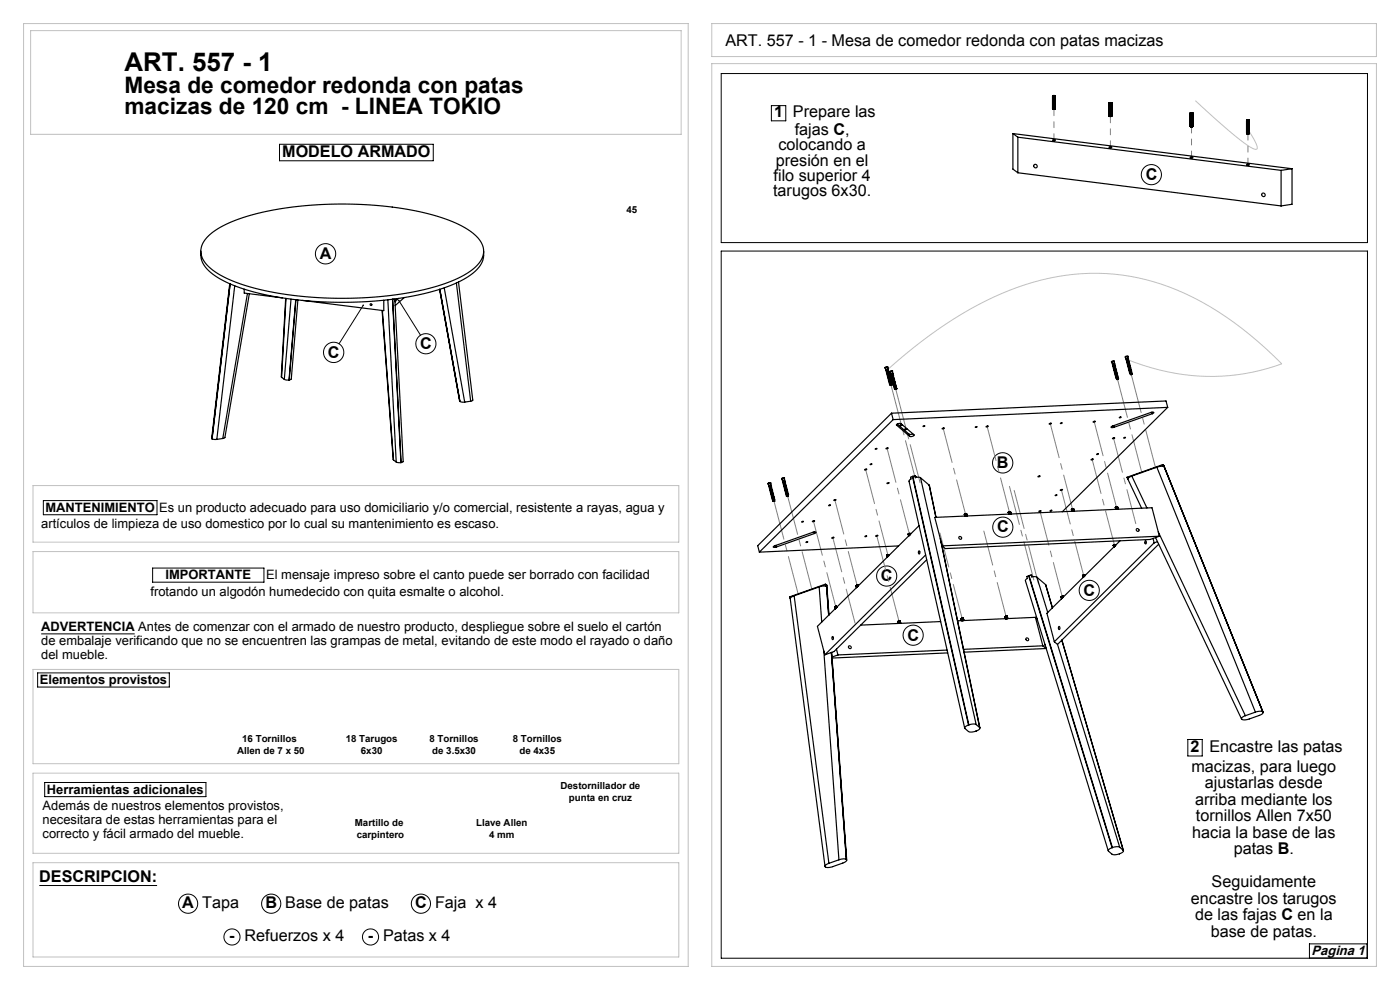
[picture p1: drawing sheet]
<svg xmlns="http://www.w3.org/2000/svg" width="297mm" height="210mm" viewBox="0 0 297 210" stroke-linecap="round" stroke-linejoin="round" font-family="sans-serif">
<g fill="none" stroke="#000" stroke-width=".21">
<path d="M153 15.6h137.1v35.9h-137.1zM59.3 30.6h32.6v3.5h-32.6zM163.6 22.4h3.1v3.2h-3.1zM153 53.3h137.1v150h-137.1zM77.1 64.8l-5.2 8.1M84.6 63.7l4.6 7.4M9.2 106.2h24.1v3h-24.1zM8.7 134.5h19.9M32.4 120.5h23.6v3h-23.6zM8 142.7h27.9v3h-27.9zM252 156.9h3v3.5h-3zM9.5 166h34.2v3h-34.2z"/>
<path d="M8.3 187.8h25M277.8 200.2h12.2v3h-12.2z"/>
<circle cx="244.3" cy="37" r="2.14"/>
<circle cx="69.1" cy="53.8" r="2.15"/>
<circle cx="70.8" cy="74.8" r="2.15"/>
<circle cx="90.4" cy="72.9" r="2.14"/>
<circle cx="212.7" cy="98.2" r="2.15"/>
<circle cx="212.7" cy="111.8" r="2.14"/>
<circle cx="188.1" cy="122.2" r="2.14"/>
<circle cx="193.7" cy="134.7" r="2.14"/>
<circle cx="231.1" cy="125.2" r="2.14"/>
<circle cx="39.9" cy="191.7" r="2.04"/>
<circle cx="49.2" cy="198.8" r="1.71"/>
<circle cx="57.5" cy="191.7" r="2.04"/>
<circle cx="78.6" cy="198.8" r="1.71"/>
<circle cx="89.3" cy="191.7" r="2.04"/>
</g>
<path d="M5 5h141v200h-141zM6.5 6.5h138v22h-138zM151 13.5h141v191.5h-141zM151 5h141v7h-141zM253.6 21.4a80.8 80.8 0 0 0 12.2 10.1l.3 .1a.45 .45 0 0 0 .6-.1 .45 .45 0 0 0-.1-.6l-.6-1.4-1.3-2M238.9 76.2a44.9 44.9 0 0 0 33 1 66.6 66.6 0 0 0-25.5-16.9 46.4 46.4 0 0 0-33.9 2 89.5 89.5 0 0 0-24.1 16M7 103h137v12h-137zM7 117h137v13h-137zM7 142h137v20h-137zM7 164h137v17h-137zM7 183h137v20h-137z" fill="none" stroke="#c0c0c0" stroke-width=".21"/>
<path d="M223.6 29.7v-6.6M235.6 31.3v-6.6M252.8 33.4v-6.6M264.7 28.3v6.6" fill="none" stroke="#808080" stroke-width=".21" stroke-dasharray="15.2 1.3 1.3 1.3" stroke-dashoffset="13.8"/>
<path d="M240 79.4l5.2 19.9M189 81.7l5.2 19.8M190 82.6l5.2 19.8M237.1 80.5l5.1 19.8M164.2 106.3l5.2 19.8M167.1 105.3l5.2 19.8M214.1 103.2l5.2 19.8M215.2 104l5.1 19.9" fill="none" stroke="#808080" stroke-width=".21" stroke-dasharray="15.2 1.3 1.3 1.3" stroke-dashoffset="6.9"/>
<g fill="none" stroke="#808080" stroke-width=".21" stroke-dasharray="15.2 1.3 1.3 1.3" stroke-dashoffset="7.8">
<path d="M188.4 117.7l-4.8-18.1M192.9 113.2l-4.7-18.1M204.8 109l-4.7-18.1M214.1 108.6l-4.7-18.1M227.5 108l-4.7-18.1M236.4 115.6l-4.7-18.1M236.8 107.6l-4.7-18.1M241 111.1l-4.8-18.1M177.3 128.7l-4.7-18.1M181.4 132.2l-4.7-18.1M181.8 124.2l-4.7-18.1M190.7 131.8l-4.7-18.1"/>
<path d="M204.1 131.2l-4.7-18.1M213.4 130.8l-4.7-18.2M225.3 126.5l-4.7-18.1M229.9 122l-4.7-18.1"/>
</g>
<path d="M76.9 64.6v.3h.3v-.2l-.1 .1 .1-.2zM84.5 63.6a.17 .17 0 0 0 .1 .3 .17 .17 0 0 0 .2-.2 .17 .17 0 0 0-.3-.1l.1 .1z" fill="#000"/>
<g fill="none" stroke="#000" stroke-width=".25">
<path d="M214.9 28.3l1 .8M214.9 28.3l59.2 7.5M214.9 28.3v7.6l1 .7M215.9 29.1l55.9 7M215.9 36.6l55.9 7.1M215.9 29.1v7.5M223.3 23.1h.1M223.3 29.7h.6l-.3 .1zM223.3 20.4h.1M223.3 20.4v2.7M223.3 20.3h.1M223.4 20.4h.1"/>
<path d="M223.4 20.3v2.9M223.4 23.2h.1M223.4 20.4v2.8M223.4 20.3h.4zM223.4 20.3h-.1M223.5 20.4v.1M223.5 23.2h.1M223.5 20.4l-.1 2.8M223.5 20.4l-.1 .1M223.5 23.2h-.1M223.5 20.5h.1M223.5 20.5v2.7"/>
<path d="M223.6 20.5h.1M223.6 23.2h.1M223.6 23.2h-.1M223.6 20.5v2.7M223.7 20.5h-.1M223.7 20.5v2.7M223.7 20.5h.1M223.7 23.2h.1M223.7 20.4v.1M223.7 20.4v2.8M223.8 20.4h-.1M223.8 23.2h-.1"/>
<path d="M223.8 23.2h.1M223.8 20.4v2.8M223.8 20.4h.1M223.8 23.2h-.4M223.8 20.3h.1M223.8 23.1v.1M223.8 20.3l.1 2.8M223.9 20.4h.1M223.9 23.1h-.1M223.9 20.3v.1M223.9 20.3h-.1M223.9 23.1h.1"/>
<path d="M235.3 21.9h.1M235.3 24.6h.1M235.3 31.2h.6l-.3 .2zM235.3 21.9v2.7M235.3 21.8h.1M235.3 21.8v.1M235.3 21.8v2.9M235.3 24.7h.1M235.3 21.8h.5zM235.4 24.7h.4M235.4 21.8h-.1M235.4 21.9h.1"/>
<path d="M235.4 21.9v.1M235.4 24.7h.1M235.4 21.9v2.8M235.4 22h.1M235.4 22l.1 2.7M235.5 22h.1M235.5 24.7h.1M235.5 22v2.7M235.6 24.7h.1M235.6 22h.1M235.6 22v2.7M235.7 22h-.1"/>
<path d="M235.7 24.7h-.1M235.7 22h.1M235.7 24.7h.1M235.7 22v2.7M235.7 21.9v.1M235.8 21.9h.1M235.8 24.7h.1M235.8 21.9v2.8M235.8 21.8h.1M235.8 21.8v.1M235.8 21.8v2.9M235.9 24.6h-.1"/>
<path d="M235.9 24.6h.1M252.5 24.1h.1M252.5 26.8h.1M252.5 33.4h.6zM252.5 24v.1M252.5 24v2.8M252.5 24h.1M252.5 26.8l.1 .1M252.5 24h.5zM252.6 24.1h.1M252.6 26.8h.1M252.6 24.1v2.7"/>
<path d="M252.6 26.8h-.1M252.6 24.1h-.1M252.6 26.9h.4M252.6 24h-.1M252.6 24.1l.1 2.8M252.7 24.1h.1M252.7 26.9h.1M252.7 24.1v2.8M252.7 24.1l.1 2.8M252.8 24.1h.1M252.8 26.9h.1M252.8 24.1v2.8"/>
<path d="M252.9 26.9h.1M252.9 24.1h-.1M252.9 24.1h.1M252.9 24.1v2.8M253 24.1h.1M253 26.8h.1M253 24.1v2.8M253 26.8v.1M253 24h.1M253 24v2.8M253 24v.1M253.1 24.1h-.1"/>
<path d="M253.1 26.8h-.1M253.1 24v2.8M253.1 24l-.1 .1M253.1 26.8h.1M264.4 25.5l.1 .1M264.4 28.3h.1M264.5 34.9l.5 .1zM264.5 25.6h.1M264.5 25.5h.1M264.5 25.5v2.8M264.5 28.3h.1M264.5 28.3v.1"/>
<path d="M264.5 25.6v2.8M264.5 28.4h.5M264.6 25.5h.4zM264.6 25.6h.1M264.6 28.4h.1M264.6 28.4h-.1M264.6 25.6v2.8M264.7 25.6h.1M264.7 28.4h.1M264.7 25.6v2.8M264.8 25.6h-.1M264.8 25.6v2.8"/>
<path d="M264.8 25.6h.1M264.8 28.4h.1M264.9 25.6h-.1M264.9 28.4h-.1M264.9 28.4h.1M264.9 25.6h.1M264.9 25.6v2.8M265 25.6h-.1M265 28.3l-.1 .1M265 25.6h.1M265 25.5h.1M265 28.3v.1"/>
<path d="M265 28.3h.1M265 25.6v2.7M265 25.5v2.8M271.8 36.1v7.6M274.1 35.8v7.5l-2.3 .4M274.1 35.8l-2.3 .3M42.6 53.3v.8a5.6 5.6 0 0 0 3 4.4 38.5 38.5 0 0 0 15.7 4.9 79.5 79.5 0 0 0 32.1-2.1 16.6 16.6 0 0 0 8.4-4.9l.7-1.5 .1-1.6M44 50.2a23.2 23.2 0 0 1 10.8-5 80.4 80.4 0 0 1 38.3 .8 17.2 17.2 0 0 1 8.6 4.9 4 4 0 0 1-.8 5.7 25.1 25.1 0 0 1-11.2 4.9 80.5 80.5 0 0 1-37.6-.9 17.2 17.2 0 0 1-8.6-4.9 3.9 3.9 0 0 1 .5-5.5zM97.3 59.8l3 25.1-.4 .2M48.7 60.2l-3.7 32.9M48.8 60.2l-3.8 32.9M49.8 60.6l-3.8 32.6"/>
<path d="M51.8 61.3v.9l8.1 1M52.5 62.3l-5.2 30.7M52.9 62.3l-5.2 30.5-.4 .2M60.6 63.3l-.9 16.7M60.7 63.3l-1 16.7M61.7 63.5l-1.4 17M62.7 63.6l-1.4 17M62.8 63.6l-1.4 17M63.2 63.6l-1.4 16.8-.4 .2M81.1 65.9l2.4 31.7M81.4 63.7v2.2l-17.3-2.2M82.3 63.6l1.8 34.4"/>
<path d="M83.3 63.5l1.7 34.6M83.3 63.5l1.8 34.6M83.4 63.5l.8 .1M83.8 63.5l1.7 34.4-.4 .2M83.9 63.6v.4zM84.2 63.3v.3M84.5 63.3l-.3 .3M85.8 63.1l-2 1.7M93.3 61.4l4.3 23.8M94.2 61.1l4.4 24.2M96.8 60l3.1 25.1M187.7 78h.1"/>
<path d="M187.8 78v.1M187.8 78.1h.1M187.8 78.1l.1 .3M187.9 78.6l.2 .1M187.9 78.6h.1M188 78.5l.3-.1 .1 .2M188 78.5l.1 .2M188 78.5l-.1 .1M188 78.5h.1M188.3 77.9l-.5 .2M188.3 77.9l.1 .4M188.4 77.9l-.3-.1-.4 .2"/>
<path d="M188.4 79.8v.1M188.4 77.9h-.1M188.4 78.6h.1a.28 .28 0 0 0-.3 0 .28 .28 0 0 0-.1 .4M188.4 78.3l-.1 .1M188.4 78.6l-.3 .2 .1 .2M188.4 78.6l.1 .3M188.4 78.3h.1M188.4 78.3h-.4v.2M188.5 78.9h.1a.29 .29 0 0 0-.3 0 .29 .29 0 0 0-.1 .4M188.5 78.9l-.3 .2v.2M188.5 78.9v.3M188.5 79.2h.2a.31 .31 0 0 0-.4 0 .31 .31 0 0 0-.1 .3l.1 .1"/>
<path d="M188.6 79.2l-.3 .2v.2M188.6 79.2v.3M188.6 79.5l-.2 .3M188.6 79.5l.1 .3M188.6 79.5h.1l-.5 .2 .2 .2M188.7 79.8h.1l-.5 .2 .2 .2M188.7 79.8l-.3 .2 .1 .2M188.7 79.8l.1 .3M188.8 78.9l.5-.1 .1 .4M188.8 78.9h.1M188.8 78.9l.1 .4M188.9 79.4l.2 .1"/>
<path d="M188.9 79.4h.1M189 79.3l.1 .3M189 79.3l-.1 .1M189 79.3h.1M189.3 78.8v-.1h-.3l-.3 .1 .1 .1M189.3 79.3h-.3M189.3 79.3l.1 .1M189.4 79.5l.1-.1a.28 .28 0 0 0-.3 .1 .28 .28 0 0 0-.1 .3M189.4 79.2l-.1 .1M189.4 79.5l-.3 .2 .1 .2M189.4 79.5l.1 .2M189.4 79.2h.1"/>
<path d="M189.4 79.2h-.4v.2M189.5 79.8l.1-.1a.29 .29 0 0 0-.3 .1 .29 .29 0 0 0-.1 .3M236.1 77.3v.2M236.3 78.1l.1 .3M236.4 76.7l-.5 .1 .1 .4M236.4 76.7l.1 .4M236.4 76.7v-.1h-.4l-.2 .1 .1 .1M236.4 77.2l-.3 .1M236.4 77.2h.1M236.4 77.2v-.2l-.2 .1-.2 .1 .1 .1M236.4 77.3l.1-.1-.5 .2 .2 .2M236.4 77.3l-.2 .2v.3"/>
<path d="M236.4 77.3l.1 .2M236.5 77.6l.1-.1a.29 .29 0 0 0-.3 .1 .29 .29 0 0 0-.1 .3M236.5 77.6l-.3 .2 .1 .3M236.5 77.3h-.1M236.5 77.6l.1 .2M236.6 77.9l.1-.1a.3 .3 0 0 0-.3 .1 .3 .3 0 0 0-.1 .3M236.6 77.9l-.3 .2M236.6 77.9v.2M236.6 79.3l.1 .3M236.7 78.2h.1a.32 .32 0 0 0-.5 .3h.1M236.7 79.6l.1 .3M236.7 78.4v-.2l-.2 .1-.1 .4"/>
<path d="M236.7 78.5l-.2 .2v.3M236.7 78.5l.1 .2M236.7 78.5l.1-.1-.5 .3 .2 .1M236.8 79.9v.3M236.8 78.8l.1-.1-.5 .2 .2 .2M236.8 78.8l-.3 .2 .1 .3M236.8 78.8l.1 .2M237 79.3l-.1-.2 .1-.1a.29 .29 0 0 0-.3 .1 .29 .29 0 0 0-.1 .3M237 79.6v-.2h.1a.3 .3 0 0 0-.3 0 .3 .3 0 0 0-.1 .3M237.1 79.9l.1-.2a.32 .32 0 0 0-.5 .3h.1M238.8 75.8l.1 .4M239 76.2v.2"/>
<path d="M239.3 75.7l-.5 .1M239.3 75.7l.1 .3M239.3 75.7v-.2h-.3l-.3 .2 .1 .1M239.3 76.1l-.3 .1M239.3 76.1v.1M239.3 76.3l.1-.1-.5 .2 .2 .2M239.3 76.3l-.2 .1v.3M239.3 76.3l.1 .2M239.4 76.1h-.4v.1M239.4 76.1h-.1M239.4 76.6l.1-.1a.29 .29 0 0 0-.3 0 .29 .29 0 0 0-.1 .4h.1M239.4 76.6l-.3 .1 .1 .3"/>
<path d="M239.4 76.2l-.1 .1M239.4 76.6l.1 .2M239.5 76.9l.1-.1a.3 .3 0 0 0-.3 .1 .3 .3 0 0 0-.1 .3M239.5 78.3l.1 .2M239.6 77.1l-.1-.2-.2 .1v.3M239.6 77.2l-.3 .2v.2M239.6 77.2v.2M239.6 77.2l.1-.1a.32 .32 0 0 0-.5 .4h.1M239.6 78.6l.1 .2M239.6 77.5l-.2 .2v.2M239.6 77.5l.1 .2M239.7 77.5l.1-.1-.6 .2 .2 .2"/>
<path d="M239.7 78.9v.2M239.7 77.8l.1-.1-.5 .2 .2 .2M239.7 77.8l-.2 .1v.3M239.7 77.8l.1 .2M239.8 79.2v.3M239.8 78.1l.1-.1a.29 .29 0 0 0-.3 .1 .29 .29 0 0 0-.1 .3M239.8 78.1l.1 .2M239.9 79.4h.2zM239.9 78.6v-.2l.1-.1a.3 .3 0 0 0-.3 .1 .3 .3 0 0 0-.1 .3M240 78.7v.2M240 78.7l.1-.1a.32 .32 0 0 0-.5 .4h.1M240.1 79.2l.1-.3h-.2l-.4 .2 .2 .2"/>
<path d="M240.1 79.3l.1-.1-.3 .2M240.1 79.4h-.2M45 93.1h.1M45 93.1l1 .1M47.3 93l-1.3 .2M59.7 80l.6 .5M60.3 80.5l1 .1M61.4 80.6h-.1M83.5 97.6l.6 .4M84.1 98l.9 .1M85.1 98.1h-.1M97.6 85.2h.1"/>
<path d="M97.6 85.2l1 .1M99.9 85.1l-1.3 .2M183.4 99.6l.5-.1zM184.6 98.5l.4-.1zM185.7 95.2h.4zM188 95.1l.4-.1zM188.8 80.1h.1l-.5 .2 .1 .2M188.8 80.1l-.3 .2v.2M188.8 80.1l.1 .3M188.9 80.4h.1a.29 .29 0 0 0-.4 0 .29 .29 0 0 0 0 .4M188.9 80.4l-.3 .2v.2M188.9 81.7h.3z"/>
<path d="M188.9 80.4v.3M188.9 80.7h.2a.31 .31 0 0 0-.4 0 .31 .31 0 0 0-.1 .4h.1M189 81l-.1-.3-.1 .1-.1 .3M189 81.1l-.2 .1v.2M189 81.1l.1 .2M189 81h.1a.32 .32 0 0 0-.4 .4h.1M189.1 81.4l-.3 .1 .1 .2M189.1 81.4l.1 .3M189.1 81.3h.1l-.5 .2 .1 .2M189.1 87.6l.4 1.4M189.1 87.6l-28.4 28.2 .4 1.3M189.2 81.6h.1l-.1 .1"/>
<path d="M189.2 80v.2M189.2 81.6h.1M189.5 89l-28.4 28.1M189.5 80v-.2l-.3 .2M189.6 80.1l.1-.1a.31 .31 0 0 0-.4 .1 .31 .31 0 0 0-.1 .3h.1M189.6 80.1l-.3 .1v.3M189.6 80.1v.2M189.6 80.4l-.2 .1v.3M189.6 80.4l.1 .2M189.6 80.4h.1a.32 .32 0 0 0-.4 .3h.1M189.7 80.7l.1-.1-.5 .2 .2 .2M189.7 80.7l-.3 .2 .1 .2"/>
<path d="M189.7 80.7l.1 .2M189.8 81l.1-.1-.5 .2 .1 .2M189.9 81.2l-.1-.2-.1 .1-.1 .3M189.9 81.3l.1-.1a.29 .29 0 0 0-.4 .1 .29 .29 0 0 0 0 .3M189.9 81.3l-.3 .2v.2M189.9 82.6l.3-.1zM189.9 81.3v.2M189.9 81.6h.2a.31 .31 0 0 0-.4 0 .31 .31 0 0 0-.1 .3h.1M190 81.8l-.1-.2h-.1l-.1 .4M190 81.9l-.2 .1v.3M190 81.9l.1 .2M190 81.9h.1a.32 .32 0 0 0-.4 .3h.1"/>
<path d="M190.1 82.2l-.3 .2 .1 .2M190.1 82.2l.1 .3M190.1 82.2l.1-.1-.5 .3 .2 .1M190.2 82.4h.1l-.1 .1M190.2 90.1v.1M190.2 90.2l.3-.3h.6l2.8 2.4-.3 .2-.6 .1M190.2 90.2l2.8 2.4M190.2 82.5h.1M190.3 90l2.6 2.1M191.3 90l-.4 .2h.6M192.3 90.9l-.4 .2 .6-.1M192.9 92.1l.1 .5"/>
<path d="M193.7 92l-.8 .1M195.8 90.4h.4zM199.9 90.9l.4-.1zM206.9 90.6l.4-.1zM209.2 90.5l.5-.1zM222.6 89.9l.5-.1zM225 89.8l.3-.1zM231.5 97.5l.4-.1zM231.9 89.5l.5-.1zM232.6 96.3h.4zM236 93l.5-.1zM236.2 90.3l.1 .3"/>
<path d="M236.8 80.2l.1 .3M236.9 80.5l.3-.1zM237.2 80.2v-.3l-.1 .1-.4 .2 .2 .1M237.2 80.3l.1-.1-.3 .2M237.2 80.4h-.2M237.5 88.5h.3zM238.4 92.9l.4-.1zM244.4 87.4l.1 .4M244.5 87.8l.3-.3h-.7l-8.1 2.9-.3 .2h.6M244.5 87.8l-8.2 2.8M245.4 99.1l20.9 52M245.4 99.1l-5.3 1.9"/>
<path d="M246.6 98.6l.2 .1M246.6 98.6l.1 .3-1.3 .2M246.6 98.6l-7.5 2.6M246.8 98.7l21.2 52.4M246.8 98.7l21.1 52.3M247.7 86.4l-.3-1.3-58.3 2.5M247.7 86.4l-58.2 2.6M247.7 86.4l-22.3 22.1M163 102.7l.5-.2 .1 .4M163 102.7l.1 .3M163.2 103l-.1 .2 .1 .1M163.2 103l.1 .1"/>
<path d="M163.3 103h-.1M163.3 103v.1M163.3 103.1v.3M163.4 103.8v.2M163.5 102.5v-.1h-.3l-.3 .1 .1 .2M163.5 103l-.1 .2M163.5 103h-.2M163.5 103l.1-.1h-.2l-.2 .2M163.5 104.4l.1 .2M163.6 103.3l.1-.1a.28 .28 0 0 0-.4 .1 .28 .28 0 0 0 0 .3M163.6 103.3l-.3 .1v.3M163.6 103.3v.2l-.1 .1"/>
<path d="M163.6 103.6l.2-.1a.3 .3 0 0 0-.4 .1 .3 .3 0 0 0 0 .3M163.7 103.6l-.3 .2M163.7 103.6v.2l-.1 .1M163.7 105v.2M163.7 103.9l.1-.1a.31 .31 0 0 0-.3 .1 .31 .31 0 0 0-.1 .3h.1M163.7 103.9l-.2 .1v.3M163.7 103.9l.1 .2M163.8 104.1h.1M163.8 104.2l-.3 .2M163.8 104.2l.1 .2M163.8 104.2l.1-.1-.5 .2 .2 .2M163.8 105.6l.1 .2"/>
<path d="M163.9 104.5l.1-.1-.5 .2 .1 .2M163.9 104.5l-.3 .2 .1 .2M163.9 104.5l.1 .2M164 104.8l.1-.1-.5 .2 .1 .2M164 104.8l-.3 .2M164 106.1l.4-.2-.3 .2-.1 .2-.1-.1zM164 104.8v.2M164 105.1l.2-.1a.29 .29 0 0 0-.4 .1 .29 .29 0 0 0 0 .3M164 105.1l-.2 .1v.3M164.1 105.1v.2M164.1 106.3l.3-.1zM164.1 105.4l.1-.1a.31 .31 0 0 0-.3 .1 .31 .31 0 0 0-.1 .3h.1"/>
<path d="M164.1 105.4l-.2 .2M164.1 105.4l.1 .2M164.2 105.7l-.2 .1v.3M164.2 105.7l.1 .2M164.2 105.7h.1a.32 .32 0 0 0-.4 .3M164.3 106l.1 .3M164.3 106.3h.1M164.6 115.7l.1 .3M165.9 101.6l.1 .4M166.1 102l-.1 .2 .2 .1M166.1 102l.1 .1M166.2 102h-.1"/>
<path d="M166.2 102v.1M166.2 102.1v.2M166.4 101.5l-.5 .1M166.4 101.5l.1 .4M166.4 101.5v-.1h-.3l-.3 .1 .1 .1M166.4 102v.2M166.4 102h-.2M166.4 102l.1-.1-.2-.1-.2 .2M166.5 102.2h.1a.28 .28 0 0 0-.3 0 .28 .28 0 0 0-.1 .4M166.5 102.3l-.3 .1v.2M166.5 102.3v.2h-.1M166.6 102.5h.1a.3 .3 0 0 0-.4 0 .3 .3 0 0 0 0 .4"/>
<path d="M166.6 102.6l-.3 .1v.2M166.6 102.6v.2h-.1M166.6 102.9l.2-.1a.31 .31 0 0 0-.4 .1 .31 .31 0 0 0-.1 .3h.1M166.6 102.9l-.2 .1v.2M166.6 102.9l.1 .2M166.7 103.1h.1M166.7 103.2l-.3 .1 .1 .2M166.7 103.2l.1 .2M166.7 103.2l.1-.1-.5 .2 .2 .2M166.8 103.5l.1-.1-.5 .2 .1 .2M166.8 103.5l-.3 .1 .1 .2M166.8 103.5l.1 .2"/>
<path d="M166.9 103.8l.1-.1-.5 .2 .1 .2M166.9 104v-.2h-.2l-.1 .3M167 104.1l.1-.1a.29 .29 0 0 0-.4 0 .29 .29 0 0 0 0 .4M167 104.1l-.3 .1v.2M167 104.1v.2M167 105.3l.3-.1zM167 104.4l.1-.1a.31 .31 0 0 0-.3 .1 .31 .31 0 0 0-.1 .3h.1M167.1 104.6l-.2-.2-.1 .3M167.1 104.7l.1-.1a.32 .32 0 0 0-.4 .4h.1M167.2 104.9l-.2-.2-.1 .3M167.2 105l.1-.1-.5 .2 .1 .2M167.2 105l-.2 .1-.1 .2"/>
<path d="M167.2 105l.1 .2M167.2 105.3h.1M170.1 110.7l.4-.1zM171 115h.4zM172.3 110.6l.5-.1zM172.7 112.8l.1 .4M172.8 113.2l.3-.3h-.6l-8.1 2.9-.4 .2h.7M172.8 113.2l-8.1 2.8M175.8 107.2h.4zM176.4 114.1l.5-.1zM176.9 106.1l.5-.1zM183.5 113.8l.4-.1z"/>
<path d="M185.8 113.7l.4-.1zM188.1 117.8h.1M188.2 117.8v.4M188.2 117.8h-.1M188.2 117.8h.1M188.2 102.5l.4-.1zM188.2 117.7l.1 .4M188.2 117.7h.1M188.3 117.7h-.1M188.3 117.7v.4M188.3 117.7h.1M188.3 117.7l.1 .3"/>
<path d="M188.4 117.7v.3M188.4 117.7h.1M188.4 117.7h-.1M188.4 117.7l.1 .2M188.5 117.7h.1M188.5 117.7v.2M188.5 117.7h-.3M188.5 117.7l.1 .2M188.6 117.7h-.1M188.6 117.7v.1M188.6 117.7h.1M190.6 115.8l-29.5 1.3"/>
<path d="M192.7 113.3h.1M192.7 113.3l.1 .4M192.7 113.2l.1 .5M192.7 113.2h.1M192.8 113.2v.4M192.8 113.2h-.1M192.8 113.2h.1M192.8 113.2l.1 .4M192.8 113.2l.1 .3M192.9 113.2h.1M192.9 113.2l.1 .3M192.9 113.2l.1 .2"/>
<path d="M193 113.2h.1M193 113.2l.1 .2M193.1 113.2h.1M193.1 113.2h-.4M193.1 113.2l.1 .1M193.2 113.2h-.1M193.6 101.1l-.4 .1 .1 .4-.5 .5 11.9 52.3M193.6 101.1l11.9 52.7M193.6 101l11.9 52.8M193.6 101v.1M194.1 100.9l.1 .4h1.1M194.1 100.9l-.5 .1"/>
<path d="M194.1 100.9l.4 .3M194.9 116.9l.2 .1v.5a.33 .33 0 0 1-.3-.3 .33 .33 0 0 1 .1-.3zM195 111.5l-21.6 21.4 1.6 6M195.3 101.3l1.8 1.6M195.3 101.3l11.8 52.4M196.4 117.7l-21.4 21.2M196.6 118.7l-19.7 19.5-1.9 .7M197.1 102.9l1.5 6.8M197.1 102.9l1.4 6.8M199.5 114.3l8.3 40M199.7 115.1l8.2 39.3M199.8 115.4h.1"/>
<path d="M204.6 109.1l.1 .4M204.6 109l.1 .5M204.6 109.1h.1M204.6 109v.1M204.6 109h.1M204.7 109h.1M204.6 109l.2 .5M204.7 109h-.1M204.7 109l.1 .5M204.7 109l.2 .5M204.8 109h.1M204.8 109l.1 .5"/>
<path d="M204.8 108.9l.2 .6M204.8 108.9v.1M204.9 108.9l-.1 .1M204.9 108.9h.1M204.9 108.9l.1 .6M204.9 108.9l.2 .6-.1-.6M205 108.9h.1M205 108.9l-.4 .1M205 109h.1M205.1 109h-.1M205.1 109l.1 .4M205.1 109h.1"/>
<path d="M213.9 108.7l.1 .4M213.9 108.7h.1M213.9 108.6l.1 .5M213.9 108.6h.1M214 108.6h-.1M214 108.6h.1M214 108.6l.1 .5M214 108.6l.1 .4M214.1 108.6l.1 .4M214.1 108.6h.1M214.1 108.5l.2 .5M214.1 108.5h.1"/>
<path d="M214.2 108.5h.1M214.2 108.5l.2 .5M214.3 108.5h.1M214.3 108.5l-.3 .1M214.3 108.5l.2 .5M214.4 108.5h-.1M214.4 108.5h.1M214.4 108.5l.1 .5M220.2 101h.5l-.4 .2zM220.4 108.5l.5-.1zM222.8 108.3h.4zM223.8 105.1l.4-.1z"/>
<path d="M224.9 104l.5-.1zM227.3 108l.1 .5M227.3 108.1h.1M227.3 108h.1M227.4 108h-.1M227.4 108h.1M227.4 108l.1 .5M227.4 108l.2 .4M227.5 108h.1M227.5 107.9l.1 .5M227.5 107.9v.1M227.5 107.9h.1"/>
<path d="M227.5 107.9l.2 .5M227.6 107.9h.1M227.6 107.9l.2 .5M227.7 107.9l.2 .5M227.7 107.9l-.3 .1M227.7 107.9h.1M227.8 107.9l.1 .5M227.8 108h.1M236.2 115.7h.1M236.2 115.6l.1 .4M236.2 115.6v.1M236.2 115.6h.1"/>
<path d="M236.3 115.6h-.1M236.3 115.6h.1M236.4 115.5v.4M236.4 115.5v.1M236.4 115.5l-.1 .1M236.4 115.5h.1M236.4 115.5l.1 .4M236.5 115.5v.3M236.5 115.5h.1M236.5 115.5h-.1M236.5 115.5l.1 .2M236.6 115.5h.1"/>
<path d="M236.6 115.5l-.4 .1M236.6 115.5v.2M236.6 107.7h.1M236.6 107.6l.1 .4M236.6 107.6v.1M236.6 115.5l.1 .1M236.7 107.6h.1M236.7 115.6h-.1M236.7 107.6h-.1M236.7 107.6l.1 .4M236.7 107.6l.2 .4M236.8 107.6h.1"/>
<path d="M236.8 107.5l.1 .5M236.8 107.5v.1M236.8 107.5h.1M236.8 107.5l.2 .5M236.9 107.5h-.1M236.9 107.5l.1 .5M236.9 107.5h.1M236.9 107.5l.2 .5M237 107.5h-.1M237 107.5l.1 .5M237 107.5h.1M237 107.5l.2 .5"/>
<path d="M237 107.5l-.3 .1M237.1 107.5h-.1M237.1 107.5l.1 .5M237.1 107.5h.1M237.1 107.6h.1M237.6 114.7l-15.5 15.4 1.6 6M239.1 101.2l3.1 6.6M240.1 101l-.8 .6-.2-.4M240.1 101l3.2 6.7M242.9 114.8a.29 .29 0 0 1 .3 .2 .29 .29 0 0 1-.2 .3zM244.6 114.2l.2 .9M244.8 115.1l-21.1 21"/>
<path d="M245.1 114l18.3 38.5M245.6 114.9l-.8 .2M245.7 112.8l18.5 39M245.8 115.4l-21.5 21.3-.6-.6M246 113.7l-1.6-6-46.1 2.1 1.6 6M246 113.7l-46.1 2.1M246 113.7l-2 .7-43.5 2-.6-.6M167.6 126.6h.1M167.6 126.6l7.4 57.2M168.5 126.4l-.9 .6v-.4M168.5 126.4l7.3 56.7M173.8 124.5l-5.3 1.9"/>
<path d="M173.8 124.5l.5 7.5M174.8 138.1l3.2 44.3M175.1 123.9l.2 .1M175.1 123.9v.4l-1.3 .2M175.1 123.9l-7.5 2.7M175.3 124l.6 6.4M175.3 124l.5 6.5M176.4 138.4l3.2 43.9M176.4 138.4l3.2 44M176.6 135l.2 .2-.1 .4a.33 .33 0 0 1-.3-.2 .33 .33 0 0 1 .2-.4zM177.1 128.8h.1M177.1 128.7l.1 .5"/>
<path d="M177.1 128.7v.1M177.1 128.7l.1 .4M177.1 128.7h.1M177.2 128.7h-.1M177.2 128.7h.1M177.2 128.7v.4M177.2 128.6l-.1 .1M177.2 128.7l.1 .3M177.3 128.6v.1M177.3 128.6v.4M177.3 128.6h.1M177.3 128.6l.1 .3"/>
<path d="M177.4 128.6h.1M177.4 128.6v.3M177.4 128.6l.1 .2M177.4 137.7l.4 1.2M177.5 128.6h-.3M177.5 128.6v.2M177.5 128.6h.1M177.5 128.7h.1M177.8 138.9l-1.3 .5M181.6 124.3h.1M181.7 124.2h.1M181.7 124.2v.4l-.1-.3"/>
<path d="M181.7 124.2l.1 .4M181.7 124.2l.1 .3M181.7 124.1v.1M181.8 124.2h.1M181.8 124.2l.1 .3M181.8 124.1h.1M181.8 124.1l.1 .3M181.9 124.1h.1M181.9 124.1v.3M181.9 124.1l.1 .3M182 124.1h-.1M182 124.1h.1"/>
<path d="M182 124.1h-.3M182 124.1v.2M182 124.1l.1 .2M182.1 124.1h-.1M190.5 131.9h.1M190.5 131.8l.1 .4M190.5 131.8h.1M190.5 131.8l.2 .4M190.6 131.8h.1M190.6 131.8l.1 .4M190.6 131.8l.2 .4M190.7 131.7h.1"/>
<path d="M190.7 131.7l.1 .5M190.7 131.7l-.2 .1M190.7 131.7l.2 .5M190.8 131.7h.1M190.8 131.7l.1 .5M190.8 131.7l.2 .5M190.9 131.7l.1 .5M190.9 131.7h-.2M190.9 131.7h.1M190.9 131.7l.2 .5M191 131.7h-.1M191 131.8h.1"/>
<path d="M199.6 131.8l-17 .8M200.9 137.9l-23.1 1M201.1 138.5l-24.6 1.1M203.9 131.3l.1 .4M203.9 131.3h.1M203.9 131.2l.1 .4M203.9 131.2h.1M203.9 131.2l.2 .4M204 131.2h-.1M204 131.2h.1M204 131.2l.2 .4M204.1 131.2h-.1"/>
<path d="M204.1 131.1l.1 .5M204.1 131.1h.1M204.1 131.1l.2 .5M204.2 131.1h-.1M204.2 131.1l.1 .5M204.2 131.1h.1M204.2 131.1l.2 .5M204.3 131.1l.1 .5M204.3 131.1h-.1M204.3 131.1l-.4 .1M204.3 131.1h.1M204.3 131.1l.2 .5-.1-.4"/>
<path d="M204.4 131.1h-.1M213.2 130.8l.1 .4M213.2 130.9h.1M213.2 130.8h.1M213.3 130.8h-.1M213.3 130.8h.1M213.3 130.8l.1 .4M213.3 130.8l.2 .4M213.3 130.7h.1M213.4 130.7h.1M213.4 130.7l.1 .5M213.4 130.7l.2 .5"/>
<path d="M213.5 130.7h.1M213.5 130.7l.1 .5M213.5 130.7l.2 .5M213.6 130.7l.1 .5M213.6 130.7h.1M213.6 130.7l-.3 .1M213.6 130.7l.2 .5-.1-.5M213.7 130.7h.1M218.2 122.1l-.4 .2 .2 .4-.5 .5 17.6 57.3M218.2 122.1l17.7 57.7M218.3 122.1l17.7 57.7M218.3 122.1h-.1"/>
<path d="M218.7 122l.2 .4h1.1M218.7 122l-.4 .1M218.7 122l.5 .3M219.7 131l1.5 6M219.7 131l-16.6 .7M219.7 131l.3 .2M220 122.4l1.8 1.6M220 122.4l2.3 7.5M221.2 137l-16.8 .7M221.2 137l.7 .6M221.7 136.7l.2 .9M221.8 124l.1 .1"/>
<path d="M221.8 124l1.4 4.9M221.9 137.6l-17.4 .7M224.3 136.7l13.2 43M224.6 132.9a.29 .29 0 0 1 .3 .3 .29 .29 0 0 1-.3 .3zM225.1 126.7h.1M225.1 126.6h.1M225.1 126.6l.1 .4M225.2 126.6h.1M225.2 126.6l.1 .4M225.2 126.6h-.1M225.2 126.5h.1M225.2 126.5l.1 .4"/>
<path d="M225.3 135.8l13 44.6M225.3 126.5h.1M225.3 126.5v.4M225.4 126.5h.1M225.4 126.5v.3l-.1-.3M225.4 126.5l.1 .2M225.5 126.5h.1M225.5 126.5v.2M225.5 126.5l-.3 .1M225.5 126.5l.1 .2M225.6 126.5h-.1M225.6 126.5v.1"/>
<path d="M225.6 126.5h.1M229.7 122.1h-.1M229.7 122.1v.4M229.7 122.1h.1M229.7 122.1l.1 .3-.1-.3M229.8 122l-.1 .1M229.8 122h.1M229.8 122l.1 .4M229.8 122l.1 .3M229.9 122h.1M229.9 122l.1 .3M230 122h-.1"/>
<path d="M230 122v.3l-.1-.3M230 122h.1M230 122l-.3 .1M230.1 122v.2M230.1 122h-.1M230.1 122h.1M230.1 122v.1M205.5 153.8l-.4 .1a.44 .44 0 0 0-.4 .6l.7 .7a2.32 2.32 0 0 0 2.5-.7l-.1-.2M205.5 153.8h.1M207.1 153.7l-.6-.1-1 .2M207.1 153.7l.7 .6M266.3 151.1l-2.1 .7"/>
<path d="M267.9 151l-.6-.1-1 .2M267.9 151h.1M267.9 151a.68 .68 0 0 1-.8 .8l-2.3 .8-.9 .1a.36 .36 0 0 1-.5-.2 .36 .36 0 0 1 .3-.5l.5-.2M236 179.8h-.1M237.5 179.7l-.6-.1-.9 .2M237.5 179.7l.8 .7a.9 .9 0 0 1-1 .8l-1.2 .1-.9-.7a.67 .67 0 0 1 .7-.8M178 182.4l-2.2 .7M179.6 182.3l-.7-.1-.9 .2M179.6 182.3a.69 .69 0 0 1-.8 .8l-2.3 .8-.9 .1a.36 .36 0 0 1-.6-.2 .36 .36 0 0 1 .4-.4l.4-.3"/>
<circle cx="219.7" cy="35.3" r=".38"/>
<circle cx="268" cy="41.3" r=".38"/>
<circle cx="78.7" cy="64.6" r=".19"/>
<circle cx="203.7" cy="114.1" r=".3"/>
<circle cx="241.3" cy="112.4" r=".3"/>
<circle cx="180.3" cy="137.3" r=".3"/>
<circle cx="217.9" cy="135.6" r=".3"/>
</g>
<text font-size="5.5" x="26.4" y="15">ART. 557 - 1</text>
<g font-size="4.8">
<text x="26.4" y="19.7">Mesa de comedor redonda con patas</text>
<text x="26.4" y="24.2">macizas de 120 cm - LINEA TOKIO</text>
</g>
<g font-size="3.4">
<text x="153.9" y="9.8">ART. 557 - 1 - Mesa de comedor redonda con patas macizas</text>
<text x="164.2" y="24.9">1</text>
<text x="168.2" y="24.9">Prepare las</text>
<text x="168.6" y="28.7">fajas C,</text>
<text x="59.9" y="33.3">MODELO ARMADO</text>
<text x="164.6" y="35.1">presión en el</text>
<text x="165.2" y="31.9">colocando a</text>
<text x="164" y="41.6">tarugos 6x30.</text>
<text x="164.1" y="38.3">filo superior 4</text>
<text x="243.1" y="38.2">C</text>
<text x="67.8" y="55">A</text>
<text x="69.6" y="75.9">C</text>
<text x="89.1" y="74.1">C</text>
<text x="211.5" y="99.3">B</text>
<text x="211.5" y="112.9">C</text>
<text x="186.9" y="123.3">C</text>
<text x="229.9" y="126.4">C</text>
<text x="192.5" y="135.9">C</text>
<text x="252.6" y="159.6">2</text>
<text x="256.6" y="159.6">Encastre las patas</text>
<text x="252.7" y="163.7">macizas, para luego</text>
<text x="255.6" y="167.2">ajustarlas desde</text>
<text x="253.5" y="170.7">arriba mediante los</text>
<text x="252.9" y="177.7">hacia la base de las</text>
<text x="253.7" y="174.2">tornillos Allen 7x50</text>
<text x="261.7" y="181.2">patas B.</text>
<text x="8.3" y="187.1">DESCRIPCION:</text>
<text x="252.7" y="191.7">encastre los tarugos</text>
<text x="257" y="188.2">Seguidamente</text>
<text x="38.7" y="192.5">A Tapa</text>
<text x="56.3" y="192.5">B Base de patas</text>
<text x="88.1" y="192.5">C Faja x 4</text>
<text x="253.5" y="195.2">de las fajas C en la</text>
<text x="48.6" y="199.6">- Refuerzos x 4</text>
<text x="78" y="199.6">- Patas x 4</text>
<text x="256.9" y="198.7">base de patas.</text>
</g>
<text font-size="2.8" x="278.2" y="202.6">Pagina 1</text>
<g font-size="2.7">
<text x="8.7" y="112">artículos de limpieza de uso domestico por lo cual su mantenimiento es escaso.</text>
<text x="9.7" y="108.6">MANTENIMIENTO</text>
<text x="33.8" y="108.6">Es un producto adecuado para uso domiciliario y/o comercial, resistente a rayas, agua y</text>
<text x="35.1" y="122.9">IMPORTANTE</text>
<text x="56.5" y="122.9">El mensaje impreso sobre el canto puede ser borrado con facilidad</text>
<text x="31.9" y="126.3">frotando un algodón humedecido con quita esmalte o alcohol.</text>
<text x="8.7" y="136.8">de embalaje verificando que no se encuentren las grampas de metal, evitando de este modo el rayado o daño</text>
<text x="8.7" y="133.8">ADVERTENCIA Antes de comenzar con el armado de nuestro producto, despliegue sobre el suelo el cartón</text>
<text x="8.7" y="139.8">del mueble.</text>
<text x="8.4" y="145.1">Elementos provistos</text>
<text x="9" y="171.8">Además de nuestros elementos provistos,</text>
<text x="9.9" y="168.4">Herramientas adicionales</text>
<text x="9" y="174.8">necesitara de estas herramientas para el</text>
<text x="9" y="177.8">correcto y fácil armado del mueble.</text>
</g>
<g font-size="2.1">
<text x="132.9" y="45.1">45</text>
<text x="50.3" y="160">Allen de 7 x 50</text>
<text x="51.4" y="157.5">16 Tornillos</text>
<text x="73.4" y="157.5">18 Tarugos</text>
<text x="76.6" y="160">6x30</text>
<text x="91.1" y="157.5">8 Tornillos</text>
<text x="91.7" y="160">de 3.5x30</text>
<text x="108.8" y="157.5">8 Tornillos</text>
<text x="110.2" y="160">de 4x35</text>
<text x="118.9" y="167.4">Destornillador de</text>
<text x="120.7" y="169.9">punta en cruz</text>
<text x="75.3" y="175.2">Martillo de</text>
<text x="75.7" y="177.7">carpintero</text>
<text x="101" y="175.2">Llave Allen</text>
<text x="103.8" y="177.7">4 mm</text>
</g>
</svg>
